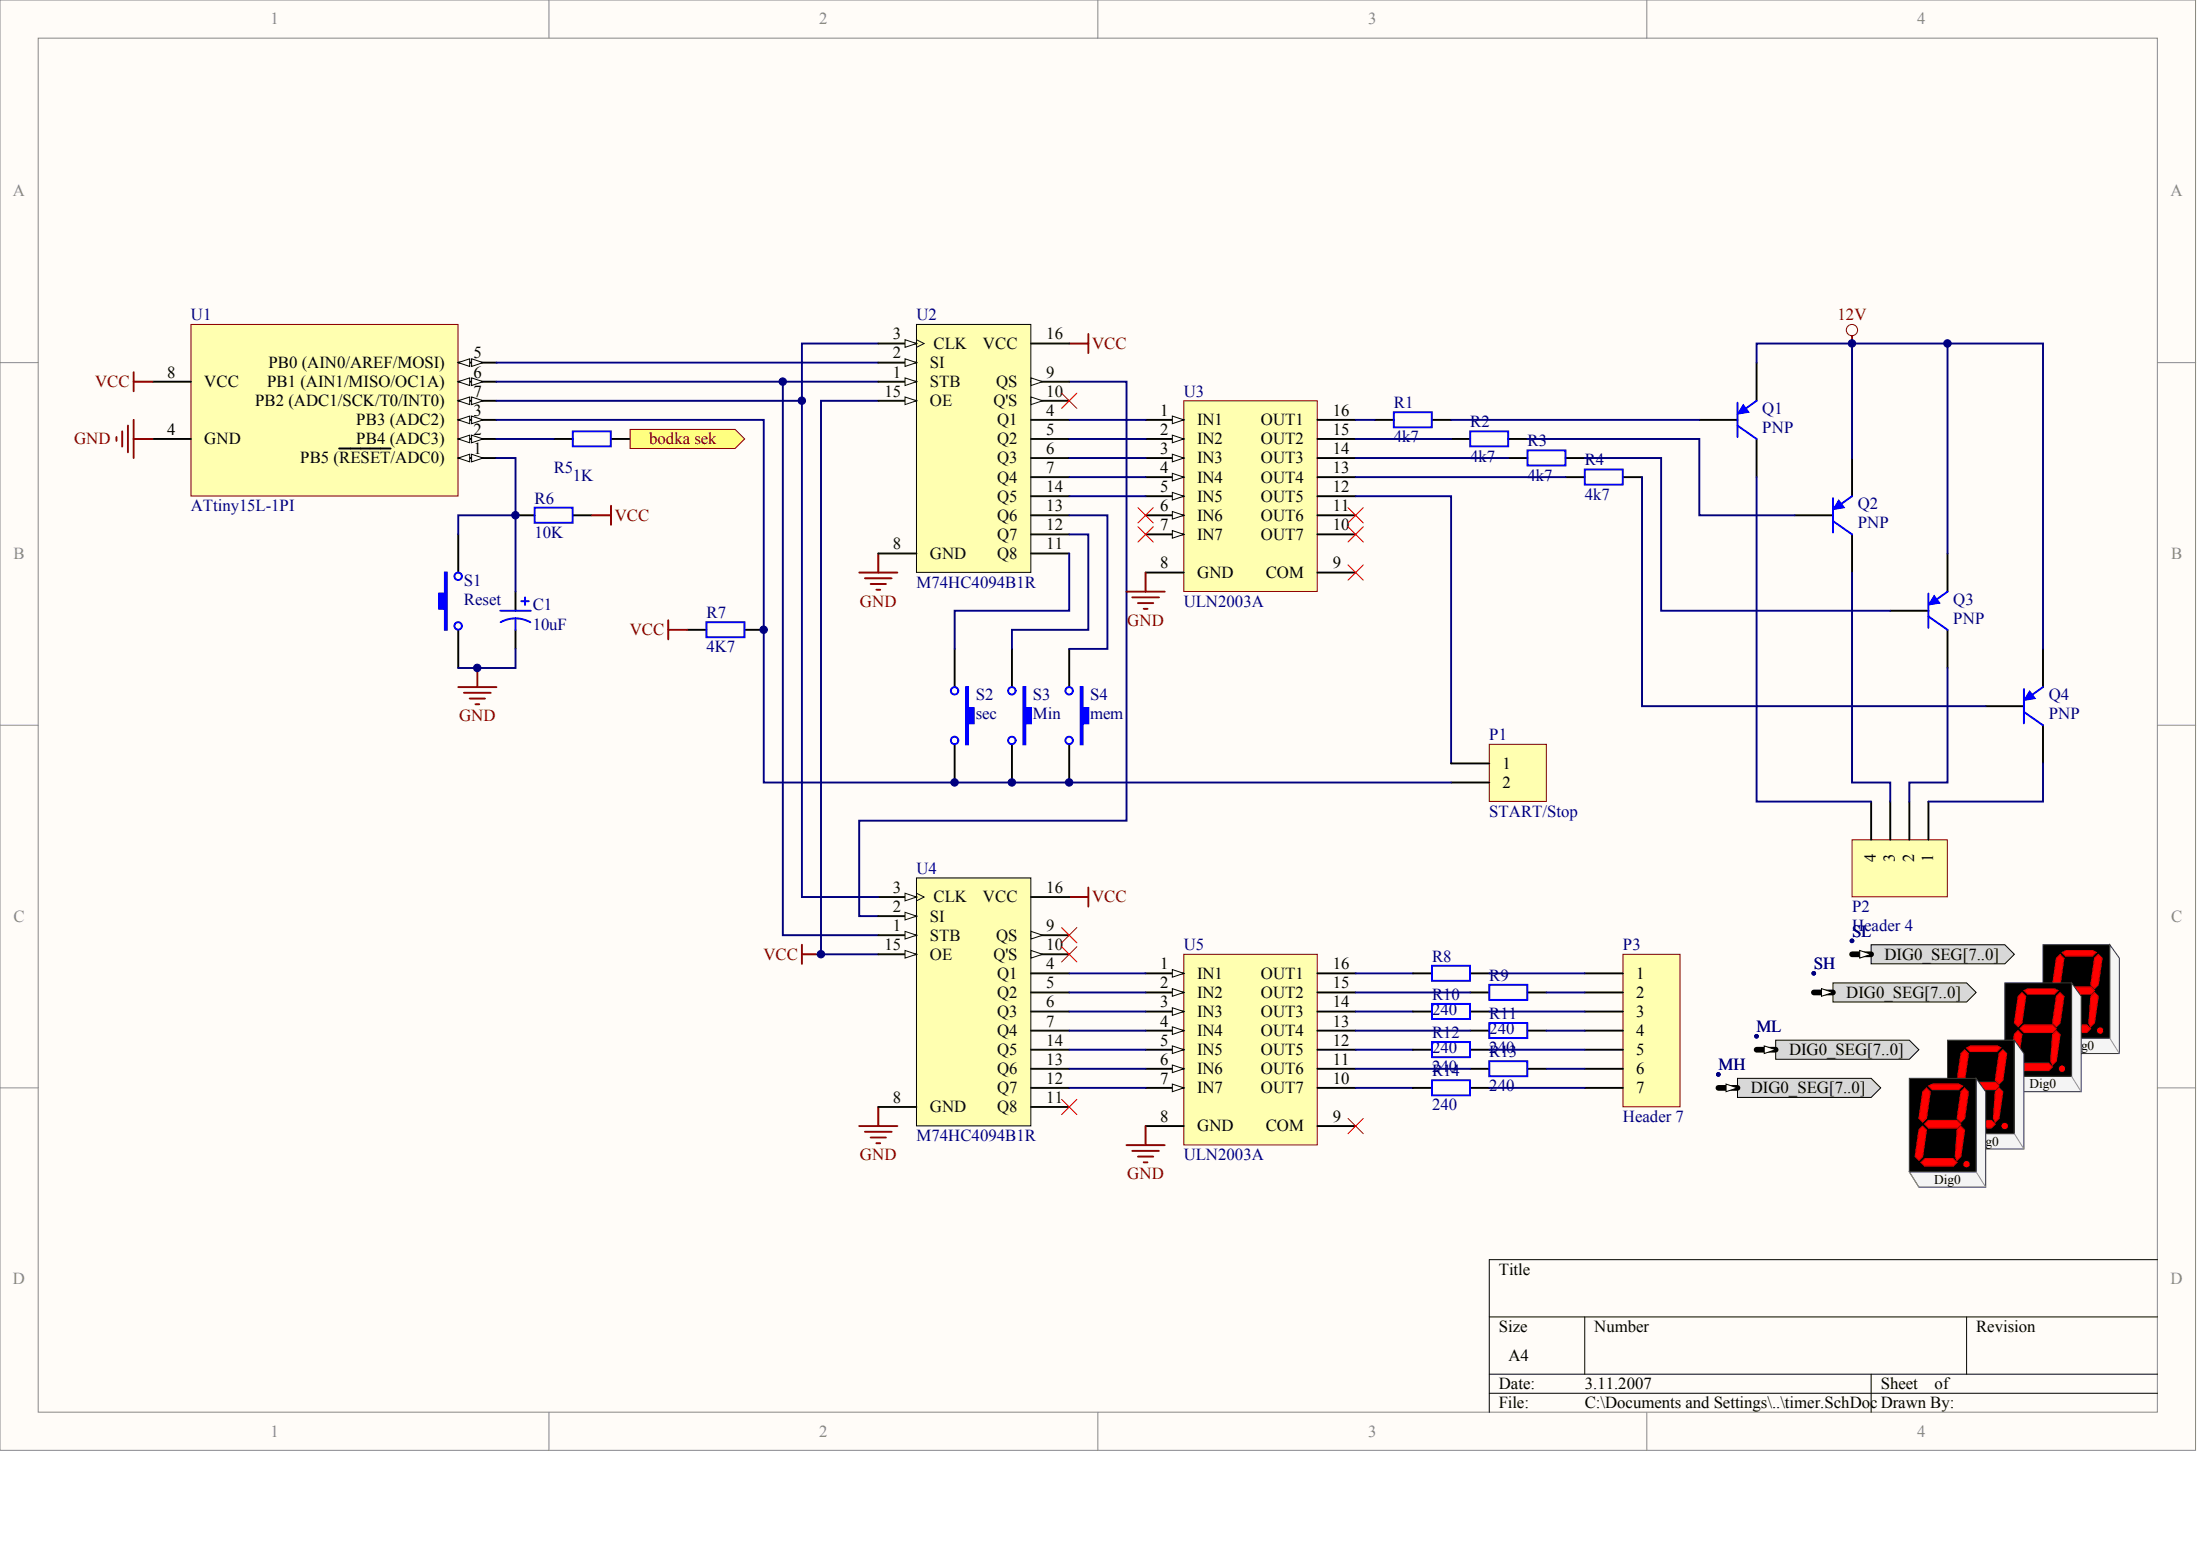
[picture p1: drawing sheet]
<svg xmlns="http://www.w3.org/2000/svg" width="840mm" height="594mm" viewBox="0 0 840 594" stroke-linecap="round" stroke-linejoin="round" font-family="sans-serif">
<g fill="#fffcf8" stroke="#878787" stroke-width=".38">
<path d="M0 0h837.9v553.4h-837.9z"/>
<path d="M14.6 14.6h808.7v524.2h-808.7z"/>
</g>
<path d="M209.5 0v14.6M419 0v14.6M628.5 0v14.6M0 138.4h14.6M823.4 138.4h14.6M0 276.7h14.6M823.4 276.7h14.6M0 415.1h14.6M823.4 415.1h14.6M209.5 538.9v14.6M419 538.9v14.6M628.5 538.9v14.6" fill="none" stroke="#878787" stroke-width=".38"/>
<path d="M823.4 480.6h-255v58.3M568.4 502.5h255M604.8 502.5v21.8M750.5 502.5v21.8M568.4 524.3h255M568.4 531.6h255M714.1 524.3v14.6" fill="none" stroke="#000" stroke-width=".38"/>
<path d="M72.9 123.8h101.9v65.5h-101.9z" fill="#ffffb0" stroke="#800000" stroke-width=".38"/>
<path d="M174.9 174.8h14.6" fill="none" stroke="#000" stroke-width=".73"/>
<g fill="#fffcf8" stroke="#000" stroke-width=".38">
<path d="M174.9 174.8l4.4-1.5v2.9z"/>
<path d="M180 173.3l4.4 1.5-4.4 1.4z"/>
</g>
<path d="M129.4 171.1h19.7M174.9 167.5h14.6" fill="none" stroke="#000" stroke-width=".73"/>
<g fill="#fffcf8" stroke="#000" stroke-width=".38">
<path d="M174.9 167.5l4.4-1.5v2.9z"/>
<path d="M180 166l4.4 1.5-4.4 1.4z"/>
</g>
<path d="M174.9 160.2h14.6" fill="none" stroke="#000" stroke-width=".73"/>
<g fill="#fffcf8" stroke="#000" stroke-width=".38">
<path d="M174.9 160.2l4.4-1.5v3z"/>
<path d="M180 158.7l4.4 1.5-4.4 1.5z"/>
</g>
<path d="M174.9 138.4h14.6M58.3 167.5h14.6" fill="none" stroke="#000" stroke-width=".73"/>
<g fill="#fffcf8" stroke="#000" stroke-width=".38">
<path d="M174.9 138.4l4.4-1.5v2.9z"/>
<path d="M180 136.9l4.4 1.5-4.4 1.4z"/>
</g>
<path d="M174.9 145.6h14.6" fill="none" stroke="#000" stroke-width=".73"/>
<g fill="#fffcf8" stroke="#000" stroke-width=".38">
<path d="M174.9 145.6l4.4-1.4v2.9z"/>
<path d="M180 144.2l4.4 1.4-4.4 1.5z"/>
</g>
<path d="M174.9 152.9h14.6" fill="none" stroke="#000" stroke-width=".73"/>
<g fill="#fffcf8" stroke="#000" stroke-width=".38">
<path d="M174.9 152.9l4.4-1.4v2.9z"/>
<path d="M180 151.5l4.4 1.4-4.4 1.5z"/>
</g>
<path d="M58.3 145.6h14.6" fill="none" stroke="#000" stroke-width=".73"/>
<g fill="none" stroke="#800000" stroke-width=".73">
<path d="M408.1 131.1h7.2M415.3 127.4v7.3M51 142v7.3M51 145.6h7.3M44.4 166.8v1.4M46.6 164.6v5.8M48.8 162.4v10.2M51 160.2v14.6M51 167.5h7.3M327.9 218.5h14.6M335.2 211.2v7.3M330.1 220.6h10.2"/>
<path d="M332.3 222.8h5.8M334.5 225h1.4M415.3 338.6v7.3M408.1 342.3h7.2M306 360.5v7.3M306 364.1h7.3M327.9 429.7h14.6M330.1 431.8h10.2M332.3 434h5.8M334.5 436.2h1.4M335.2 422.4v7.3"/>
</g>
<path d="M189.5 138.4h145.7M335.2 131.1h-29.2v21.8h-116.5M189.5 145.6h109.3M335.2 152.9h-21.9v211.2h21.9M335.2 145.6h-36.4v211.2h36.4M408.1 145.6h21.8v167.5h-102v36.4h7.3" fill="none" stroke="#000080" stroke-width=".73"/>
<path d="M349.8 335h43.6v94.6h-43.6z" fill="#ffffb0" stroke="#000" stroke-width=".38"/>
<path d="M335.2 356.8h14.6" fill="none" stroke="#080d02" stroke-width=".73"/>
<path d="M345.4 355.4l4.4 1.4-4.4 1.5z" fill="#fffcf8" stroke="#080d02" stroke-width=".38"/>
<path d="M335.2 349.5h14.6" fill="none" stroke="#080d02" stroke-width=".73"/>
<path d="M345.4 348.1l4.4 1.4-4.4 1.5z" fill="#fffcf8" stroke="#080d02" stroke-width=".38"/>
<path d="M335.2 342.3h14.6" fill="none" stroke="#080d02" stroke-width=".73"/>
<path d="M349.8 340.8l2.9 1.5-2.9 1.4" fill="none" stroke="#080d02" stroke-width=".38"/>
<path d="M345.4 340.8l4.4 1.5-4.4 1.4z" fill="#fffcf8" stroke="#080d02" stroke-width=".38"/>
<path d="M393.5 356.8h14.6M393.5 371.4h14.6M393.5 378.7h14.6M393.5 386h14.6M393.5 393.2h14.6M335.2 422.4h14.6" fill="none" stroke="#080d02" stroke-width=".73"/>
<path d="M393.5 355.4l4.4 1.4-4.4 1.5z" fill="#fffcf8" stroke="#080d02" stroke-width=".38"/>
<path d="M393.5 364.1h14.6" fill="none" stroke="#080d02" stroke-width=".73"/>
<path d="M393.5 362.7l4.4 1.4-4.4 1.5z" fill="#fffcf8" stroke="#080d02" stroke-width=".38"/>
<path d="M335.2 364.1h14.6M393.5 415.1h14.6M393.5 407.8h14.6M393.5 400.5h14.6M393.5 422.4h14.6" fill="none" stroke="#080d02" stroke-width=".73"/>
<path d="M345.4 362.7l4.4 1.4-4.4 1.5z" fill="#fffcf8" stroke="#080d02" stroke-width=".38"/>
<path d="M393.5 342.3h14.6" fill="none" stroke="#080d02" stroke-width=".73"/>
<path d="M349.8 123.8h43.6v94.6h-43.6z" fill="#ffffb0" stroke="#000" stroke-width=".38"/>
<path d="M335.2 145.6h14.6" fill="none" stroke="#080d02" stroke-width=".73"/>
<path d="M345.4 144.2l4.4 1.4-4.4 1.5z" fill="#fffcf8" stroke="#080d02" stroke-width=".38"/>
<path d="M335.2 138.4h14.6" fill="none" stroke="#080d02" stroke-width=".73"/>
<path d="M345.4 136.9l4.4 1.5-4.4 1.4z" fill="#fffcf8" stroke="#080d02" stroke-width=".38"/>
<path d="M335.2 131.1h14.6" fill="none" stroke="#080d02" stroke-width=".73"/>
<path d="M349.8 129.6l2.9 1.5-2.9 1.4" fill="none" stroke="#080d02" stroke-width=".38"/>
<path d="M345.4 129.6l4.4 1.5-4.4 1.4z" fill="#fffcf8" stroke="#080d02" stroke-width=".38"/>
<path d="M393.5 145.6h14.6M393.5 160.2h14.6M393.5 167.5h14.6M393.5 174.8h14.6M393.5 182.1h14.6M335.2 211.2h14.6" fill="none" stroke="#080d02" stroke-width=".73"/>
<path d="M393.5 144.2l4.4 1.4-4.4 1.5z" fill="#fffcf8" stroke="#080d02" stroke-width=".38"/>
<path d="M393.5 152.9h14.6" fill="none" stroke="#080d02" stroke-width=".73"/>
<path d="M393.5 151.5l4.4 1.4-4.4 1.5z" fill="#fffcf8" stroke="#080d02" stroke-width=".38"/>
<path d="M335.2 152.9h14.6M393.5 196.6h14.6M393.5 189.3h14.6M393.5 211.2h14.6M393.5 203.9h14.6" fill="none" stroke="#080d02" stroke-width=".73"/>
<path d="M345.4 151.5l4.4 1.4-4.4 1.5z" fill="#fffcf8" stroke="#080d02" stroke-width=".38"/>
<path d="M393.5 131.1h14.6" fill="none" stroke="#080d02" stroke-width=".73"/>
<path d="M405.1 150l5.9 5.8M411 150l-5.9 5.8M405.1 353.9l5.9 5.8M411 353.9l-5.9 5.8M405.1 361.2l5.9 5.8M411 361.2l-5.9 5.8" fill="none" stroke="#f00" stroke-width=".38"/>
<path d="M451.8 152.9h50.9v72.8h-50.9z" fill="#ffffb0" stroke="#800000" stroke-width=".38"/>
<path d="M437.2 160.2h14.6" fill="none" stroke="#000" stroke-width=".73"/>
<path d="M447.4 158.7l4.4 1.5-4.4 1.5z" fill="#fffcf8" stroke="#000" stroke-width=".38"/>
<path d="M437.2 167.5h14.6" fill="none" stroke="#000" stroke-width=".73"/>
<path d="M447.4 166l4.4 1.5-4.4 1.4z" fill="#fffcf8" stroke="#000" stroke-width=".38"/>
<path d="M437.2 174.8h14.6" fill="none" stroke="#000" stroke-width=".73"/>
<path d="M447.4 173.3l4.4 1.5-4.4 1.4z" fill="#fffcf8" stroke="#000" stroke-width=".38"/>
<path d="M437.2 182.1h14.6" fill="none" stroke="#000" stroke-width=".73"/>
<path d="M447.4 180.6l4.4 1.5-4.4 1.4z" fill="#fffcf8" stroke="#000" stroke-width=".38"/>
<path d="M437.2 189.3h14.6" fill="none" stroke="#000" stroke-width=".73"/>
<path d="M447.4 187.9l4.4 1.4-4.4 1.5z" fill="#fffcf8" stroke="#000" stroke-width=".38"/>
<path d="M437.2 196.6h14.6" fill="none" stroke="#000" stroke-width=".73"/>
<path d="M447.4 195.2l4.4 1.4-4.4 1.5z" fill="#fffcf8" stroke="#000" stroke-width=".38"/>
<path d="M437.2 203.9h14.6" fill="none" stroke="#000" stroke-width=".73"/>
<path d="M447.4 202.4l4.4 1.5-4.4 1.5z" fill="#fffcf8" stroke="#000" stroke-width=".38"/>
<g fill="none" stroke="#000" stroke-width=".73">
<path d="M670.4 138.4v14.5M502.8 160.2h14.6M502.8 174.8h14.6M502.8 167.5h14.6M648.5 160.2h14.6M670.4 167.5v14.6M706.8 174.8v14.5M502.8 182.1h14.6M502.8 189.3h14.6M502.8 196.6h14.6M685 196.6h14.5M437.2 218.5h14.6"/>
<path d="M502.8 203.9h14.6M502.8 218.5h14.6M706.8 203.9v14.6M743.3 211.2v14.5M721.4 233h14.6M743.3 240.3v14.6M779.7 247.6v14.6M757.8 269.4h14.6M779.7 276.7v14.6"/>
</g>
<path d="M408.1 160.2h29.1M408.1 167.5h29.1M408.1 174.8h29.1M408.1 182.1h29.1" fill="none" stroke="#000080" stroke-width=".73"/>
<path d="M437.2 218.5v7.2M429.9 225.7h14.6M432.1 227.9h10.2M434.3 230.1h5.8M436.5 232.3h1.4" fill="none" stroke="#800000" stroke-width=".73"/>
<path d="M514.4 215.6l5.9 5.8M520.3 215.6l-5.9 5.8" fill="none" stroke="#f00" stroke-width=".38"/>
<path d="M663.1 153.7v13.1M670.4 152.9l-5.1 3.7M663.1 162.4l7.3 5.1M699.5 190.1v13.1M699.5 198.8l7.3 5.1M706.8 189.3l-5.1 3.7M736 226.5v13.1M736 235.2l7.3 5.1M743.3 225.7l-5.1 3.7M772.4 262.9v13.1M772.4 271.6l7.3 5.1M779.7 262.2l-5.1 3.6" fill="none" stroke="#00f" stroke-width=".73"/>
<g fill="#00f" stroke="#00f" stroke-width=".38">
<path d="M665.3 154.4l2.2 2.9-4.4 .7z"/>
<path d="M701.7 190.8l2.2 2.9-4.4 .7z"/>
<path d="M738.2 227.2l2.1 2.9-4.3 .7z"/>
<path d="M774.6 263.6l2.2 2.9-4.4 .8z"/>
</g>
<path d="M451.8 364.1h50.9v72.8h-50.9z" fill="#ffffb0" stroke="#800000" stroke-width=".38"/>
<path d="M437.2 371.4h14.6" fill="none" stroke="#000" stroke-width=".73"/>
<path d="M447.4 369.9l4.4 1.5-4.4 1.5z" fill="#fffcf8" stroke="#000" stroke-width=".38"/>
<path d="M437.2 378.7h14.6" fill="none" stroke="#000" stroke-width=".73"/>
<path d="M447.4 377.2l4.4 1.5-4.4 1.4z" fill="#fffcf8" stroke="#000" stroke-width=".38"/>
<path d="M437.2 386h14.6" fill="none" stroke="#000" stroke-width=".73"/>
<path d="M447.4 384.5l4.4 1.5-4.4 1.4z" fill="#fffcf8" stroke="#000" stroke-width=".38"/>
<path d="M437.2 393.2h14.6" fill="none" stroke="#000" stroke-width=".73"/>
<path d="M447.4 391.8l4.4 1.4-4.4 1.5z" fill="#fffcf8" stroke="#000" stroke-width=".38"/>
<path d="M437.2 400.5h14.6" fill="none" stroke="#000" stroke-width=".73"/>
<path d="M447.4 399.1l4.4 1.4-4.4 1.5z" fill="#fffcf8" stroke="#000" stroke-width=".38"/>
<path d="M437.2 407.8h14.6" fill="none" stroke="#000" stroke-width=".73"/>
<path d="M447.4 406.4l4.4 1.4-4.4 1.5z" fill="#fffcf8" stroke="#000" stroke-width=".38"/>
<path d="M437.2 415.1h14.6" fill="none" stroke="#000" stroke-width=".73"/>
<path d="M447.4 413.6l4.4 1.5-4.4 1.4z" fill="#fffcf8" stroke="#000" stroke-width=".38"/>
<g fill="none" stroke="#000" stroke-width=".73">
<path d="M524.7 160.2h7.2M546.5 160.2h7.3M553.8 167.5h7.3M575.7 167.5h7.2M575.7 174.8h7.2M597.5 174.8h7.3M597.5 182.1h7.3M619.4 182.1h7.3M502.8 371.4h14.6M502.8 378.7h14.6M502.8 386h14.6M502.8 393.2h14.6"/>
<path d="M502.8 400.5h14.6M502.8 407.8h14.6M502.8 415.1h14.6M437.2 429.7h14.6M502.8 429.7h14.6"/>
</g>
<g fill="none" stroke="#000080" stroke-width=".73">
<path d="M670.4 138.4v-7.3h36.4v43.7M706.8 131.1h36.5v80.1M743.3 131.1h36.4v116.5M517.4 160.2h7.3M517.4 167.5h36.4M517.4 174.8h58.3M553.8 160.2h94.7M582.9 167.5h65.6v29.1h36.5M604.8 174.8h29.2v58.2h87.4M517.4 182.1h80.1M626.7 182.1v87.3h131.1M408.1 371.4h29.1"/>
<path d="M408.1 378.7h29.1M408.1 386h29.1M408.1 393.2h29.1M408.1 400.5h29.1M408.1 407.8h29.1M408.1 415.1h29.1"/>
</g>
<path d="M706.8 128.2v2.9M429.9 436.9h14.6M432.1 439.1h10.2M437.2 429.7v7.2M434.3 441.3h5.8M436.5 443.5h1.4" fill="none" stroke="#800000" stroke-width=".73"/>
<path d="M531.9 157.3h14.5v5.7h-14.5zM561.1 164.6h14.5v5.7h-14.5zM582.9 171.9h14.5v5.7h-14.5zM604.8 179.1h14.5v5.8h-14.5z" fill="none" stroke="#00f" stroke-width=".73"/>
<circle cx="706.8" cy="125.9" r="2.15" fill="none" stroke="#800000" stroke-width=".38"/>
<path d="M706.8 320.4h36.4v21.8h-36.4z" fill="#ffffb0" stroke="#800000" stroke-width=".38"/>
<path d="M364.3 247.6v14.6M386.2 247.6v14.6M408.1 247.6v14.6M364.3 284v14.6M386.2 284v14.6M408.1 284v14.6M714.1 305.9v14.5M721.4 305.9v14.5M728.7 305.9v14.5M736 305.9v14.5" fill="none" stroke="#000" stroke-width=".73"/>
<path d="M306 152.9v189.4h29.2M517.4 189.3h36.4v102M670.4 182.1v123.8h43.7M706.8 218.5v80.1h14.6v7.3M743.3 254.9v43.7h-14.6v7.3M779.7 291.3v14.6h-43.7" fill="none" stroke="#000080" stroke-width=".73"/>
<g fill="#00f" stroke="#00f" stroke-width=".73">
<path d="M412.4 262.2h.8v8h2.1v5.8h-2.1v8h-.8z" fill-rule="evenodd"/>
<path d="M368.7 262.2h.7v8h2.2v5.8h-2.2v8h-.7z" fill-rule="evenodd"/>
<path d="M390.6 262.2h.7v8h2.2v5.8h-2.2v8h-.7z" fill-rule="evenodd"/>
</g>
<g fill="none" stroke="#00f" stroke-width=".73">
<circle cx="364.3" cy="263.6" r="1.42"/>
<circle cx="386.2" cy="263.6" r="1.42"/>
<circle cx="408" cy="263.6" r="1.42"/>
<circle cx="364.3" cy="282.5" r="1.42"/>
<circle cx="386.2" cy="282.5" r="1.42"/>
<circle cx="408" cy="282.5" r="1.42"/>
</g>
<path d="M619.4 364.1h21.8v58.2h-21.8z" fill="#ffffb0" stroke="#800000" stroke-width=".38"/>
<g fill="none" stroke="#000" stroke-width=".73">
<path d="M539.2 371.4h7.3M561.1 371.4h7.3M561.1 378.7h7.3M582.9 378.7h7.3M604.8 371.4h14.6M604.8 378.7h14.6M539.2 386h7.3M561.1 386h7.3M561.1 393.2h7.3M582.9 393.2h7.3M604.8 386h14.6M604.8 393.2h14.6"/>
<path d="M539.2 400.5h7.3M539.2 415.1h7.3M561.1 400.5h7.3M561.1 407.8h7.3M561.1 415.1h7.3M582.9 407.8h7.3M604.8 400.5h14.6M604.8 407.8h14.6M604.8 415.1h14.6"/>
</g>
<g fill="none" stroke="#000080" stroke-width=".73">
<path d="M517.4 371.4h21.8M517.4 378.7h43.7M568.4 371.4h36.4M590.2 378.7h14.6M517.4 386h21.8M517.4 393.2h43.7M568.4 386h36.4M590.2 393.2h14.6M517.4 400.5h21.8M517.4 415.1h21.8M517.4 407.8h43.7M568.4 400.5h36.4"/>
<path d="M568.4 415.1h36.4M590.2 407.8h14.6"/>
</g>
<path d="M546.5 368.5h14.5v5.7h-14.5zM568.4 375.8h14.5v5.7h-14.5zM546.5 383h14.5v5.8h-14.5zM546.5 397.6h14.5v5.8h-14.5zM568.4 390.3h14.5v5.8h-14.5zM546.5 412.2h14.5v5.7h-14.5zM568.4 404.9h14.5v5.7h-14.5z" fill="none" stroke="#00f" stroke-width=".73"/>
<path d="M405.1 419.5l5.9 5.8M411 419.5l-5.9 5.8M514.4 426.7l5.9 5.9M520.3 426.7l-5.9 5.9" fill="none" stroke="#f00" stroke-width=".38"/>
<path d="M568.4 284h21.8v21.8h-21.8z" fill="#ffffb0" stroke="#800000" stroke-width=".38"/>
<path d="M211.3 167.5h7.3M233.2 167.5h7.3M196.7 196.6h7.3M218.6 196.6h7.3M174.9 203.9v14.6M196.7 225.7v7.3M174.9 240.3v14.6M196.7 240.3v7.3M262.3 240.3h7.3M284.2 240.3h7.3M553.8 291.3h14.6M553.8 298.6h14.6" fill="none" stroke="#000" stroke-width=".73"/>
<g fill="none" stroke="#00f" stroke-width=".73">
<path d="M218.6 164.6h14.5v5.7h-14.5zM204 193.7h14.5v5.8h-14.5zM190.9 233h11.7M196.7 235.9a11.6 11.6 0 0 1 5.7 1.5M196.7 235.9a11.6 11.6 0 0 0-5.6 1.5M196.7 235.9v4.4M198.9 229.4h2.9M200.4 227.9v2.9M269.6 237.4h14.5v5.8h-14.5z"/>
<circle cx="174.8" cy="219.9" r="1.42"/>
<circle cx="174.8" cy="238.8" r="1.42"/>
</g>
<path d="M225.9 196.6h7.3M233.2 193v7.3M255 236.7v7.3M182.2 254.9v7.3M255 240.3h7.3M174.9 262.2h14.6M177.1 264.3h10.2M179.3 266.5h5.8M181.4 268.7h1.5" fill="none" stroke="#800000" stroke-width=".73"/>
<path d="M169.8 218.5h.7v21.8h-.7v-8h-2.2v-5.8h2.2z" fill-rule="evenodd" fill="#00f" stroke="#00f" stroke-width=".73"/>
<path d="M189.5 174.8h7.2v50.9M189.5 160.2h102v138.4h262.3M189.5 167.5h21.8M196.7 196.6h-21.8v7.3M408.1 196.6h14.5v51h-14.5M408.1 189.3h29.1M408.1 211.2v21.8h-43.8v14.6M408.1 203.9h7.2v36.4h-29.1v7.3M196.7 247.6v7.3h-21.8" fill="none" stroke="#000080" stroke-width=".73"/>
<path d="M434.3 193.7l5.8 5.8M440.1 193.7l-5.8 5.8M514.4 193.7l5.9 5.8M520.3 193.7l-5.9 5.8M434.3 201l5.8 5.8M440.1 201l-5.8 5.8M514.4 201l5.9 5.8M520.3 201l-5.9 5.8" fill="none" stroke="#f00" stroke-width=".38"/>
<path d="M240.5 163.8h40l3.7 3.7-3.7 3.6h-40z" fill-rule="evenodd" fill="#ffff80" stroke="#800000" stroke-width=".38"/>
<path d="M805.2 360.5l3.6 5.1v36.4h-25.5l-3.6-5.8h25.5z" fill-rule="evenodd" fill="#f4f4f4" stroke="#282e48" stroke-width=".38"/>
<path d="M714.1 360.5h51l3.7 3.6-3.7 3.7h-51z" fill-rule="evenodd" fill="#d8d8d8" stroke="#000" stroke-width=".38"/>
<path d="M706.8 364.1h7.3" fill="none" stroke="#000" stroke-width="2.2"/>
<path d="M709.7 362.7l4.4 1.4-4.4 1.5z" fill="#fffcf8" stroke="#000" stroke-width=".38"/>
<circle cx="706.8" cy="359" r=".69" fill="#000080" stroke="#000080" stroke-width=".38"/>
<path d="M779.7 360.5h25.4v35.6h-25.4z" fill="#000" stroke="#282e48" stroke-width=".38"/>
<circle cx="801.5" cy="393.2" r="1.42" fill="#f00" stroke="#000" stroke-width=".38"/>
<g fill="#f00" stroke="#bf0000" stroke-width=".38">
<path d="M787 363.4l1.4-.7h10.2l1.5 .7-1.5 1.4h-10.2z" fill-rule="evenodd"/>
<path d="M785.5 377.9l1.5-1.4h10.9l1.5 1.4-1.5 1.5h-10.9z" fill-rule="evenodd"/>
<path d="M784.1 392.5l1.4-1.4h10.9l1.5 1.4-1.5 1.5h-10.9z" fill-rule="evenodd"/>
<path d="M799.4 365.6l1.4-1.5 1.5 1.5-1.5 10.2-1.4 1.4-1.5-1.4z" fill-rule="evenodd"/>
<path d="M784.8 365.6l1.4-1.5 1.5 1.5-1.5 10.2-1.4 1.4-1.5-1.4z" fill-rule="evenodd"/>
<path d="M783.3 380.1l1.5-1.4 1.4 1.4-1.4 10.2-1.5 1.5-1.4-1.5z" fill-rule="evenodd"/>
<path d="M797.9 380.1l1.5-1.4 1.4 1.4-1.4 10.2-1.5 1.5-.7-1.5z" fill-rule="evenodd"/>
</g>
<path d="M779.7 396.2l3.6 5.8M805.2 396.2l3.6 5.8" fill="none" stroke="#918e92" stroke-width=".38"/>
<path d="M790.6 375l3.7 5.1v36.4h-25.5l-3.7-5.8h25.5z" fill-rule="evenodd" fill="#f4f4f4" stroke="#282e48" stroke-width=".38"/>
<path d="M699.5 375h51l3.7 3.7-3.7 3.6h-51z" fill-rule="evenodd" fill="#d8d8d8" stroke="#000" stroke-width=".38"/>
<path d="M692.2 378.7h7.3" fill="none" stroke="#000" stroke-width="2.2"/>
<path d="M695.2 377.2l4.3 1.5-4.3 1.4z" fill="#fffcf8" stroke="#000" stroke-width=".38"/>
<circle cx="692.2" cy="371.4" r=".69" fill="#000080" stroke="#000080" stroke-width=".38"/>
<path d="M765.1 375h25.4v35.6h-25.4z" fill="#000" stroke="#282e48" stroke-width=".38"/>
<circle cx="786.9" cy="407.8" r="1.42" fill="#f00" stroke="#000" stroke-width=".38"/>
<g fill="#f00" stroke="#bf0000" stroke-width=".38">
<path d="M772.4 377.9l1.5-.7h10.2l1.4 .7-1.4 1.5h-10.2z" fill-rule="evenodd"/>
<path d="M770.9 392.5l1.5-1.4h10.9l1.5 1.4-1.5 1.5h-10.9z" fill-rule="evenodd"/>
<path d="M769.5 407.1l1.4-1.5h11l1.4 1.5-1.4 1.4h-11z" fill-rule="evenodd"/>
<path d="M784.8 380.1l1.4-1.4 1.5 1.4-1.5 10.2-1.4 1.5-1.5-1.5z" fill-rule="evenodd"/>
<path d="M770.2 380.1l1.5-1.4 1.4 1.4-1.4 10.2-1.5 1.5-1.4-1.5z" fill-rule="evenodd"/>
<path d="M768.8 394.7l1.4-1.5 1.5 1.5-1.5 10.2-1.4 1.5-1.5-1.5z" fill-rule="evenodd"/>
<path d="M783.3 394.7l1.5-1.5 1.4 1.5-1.4 10.2-1.5 1.5-.7-1.5z" fill-rule="evenodd"/>
</g>
<path d="M765.1 410.7l3.7 5.8M790.6 410.7l3.7 5.8" fill="none" stroke="#918e92" stroke-width=".38"/>
<path d="M768.8 396.9l3.6 5.1v36.4h-25.5l-3.6-5.8h25.5z" fill-rule="evenodd" fill="#f4f4f4" stroke="#282e48" stroke-width=".38"/>
<path d="M677.7 396.9h51l3.6 3.6-3.6 3.7h-51z" fill-rule="evenodd" fill="#d8d8d8" stroke="#000" stroke-width=".38"/>
<path d="M670.4 400.5h7.3" fill="none" stroke="#000" stroke-width="2.2"/>
<path d="M673.3 399.1l4.4 1.4-4.4 1.5z" fill="#fffcf8" stroke="#000" stroke-width=".38"/>
<circle cx="670.4" cy="395.4" r=".69" fill="#000080" stroke="#000080" stroke-width=".38"/>
<path d="M743.3 396.9h25.4v35.6h-25.4z" fill="#000" stroke="#282e48" stroke-width=".38"/>
<circle cx="765.1" cy="429.6" r="1.42" fill="#f00" stroke="#000" stroke-width=".38"/>
<g fill="#f00" stroke="#bf0000" stroke-width=".38">
<path d="M750.5 399.8l1.5-.7h10.2l1.5 .7-1.5 1.5h-10.2z" fill-rule="evenodd"/>
<path d="M749.1 414.4l1.4-1.5h11l1.4 1.5-1.4 1.4h-11z" fill-rule="evenodd"/>
<path d="M747.6 428.9l1.5-1.4h10.9l1.5 1.4-1.5 1.5h-10.9z" fill-rule="evenodd"/>
<path d="M762.9 402l1.5-1.5 1.4 1.5-1.4 10.2-1.5 1.4-1.4-1.4z" fill-rule="evenodd"/>
<path d="M748.4 402l1.4-1.5 1.5 1.5-1.5 10.2-1.4 1.4-1.5-1.4z" fill-rule="evenodd"/>
<path d="M746.9 416.5l1.5-1.4 1.4 1.4-1.4 10.2-1.5 1.5-1.5-1.5z" fill-rule="evenodd"/>
<path d="M761.5 416.5l1.4-1.4 1.5 1.4-1.5 10.2-1.4 1.5-.8-1.5z" fill-rule="evenodd"/>
</g>
<path d="M743.3 432.6l3.6 5.8M768.8 432.6l3.6 5.8" fill="none" stroke="#918e92" stroke-width=".38"/>
<path d="M754.2 411.4l3.6 5.1v36.5h-25.5l-3.6-5.9h25.5z" fill-rule="evenodd" fill="#f4f4f4" stroke="#282e48" stroke-width=".38"/>
<path d="M663.1 411.4h51l3.7 3.7-3.7 3.6h-51z" fill-rule="evenodd" fill="#d8d8d8" stroke="#000" stroke-width=".38"/>
<path d="M655.8 415.1h7.3" fill="none" stroke="#000" stroke-width="2.2"/>
<path d="M658.7 413.6l4.4 1.5-4.4 1.4z" fill="#fffcf8" stroke="#000" stroke-width=".38"/>
<circle cx="655.8" cy="410" r=".69" fill="#000080" stroke="#000080" stroke-width=".38"/>
<path d="M728.7 411.4h25.4v35.7h-25.4z" fill="#000" stroke="#282e48" stroke-width=".38"/>
<circle cx="750.5" cy="444.2" r="1.42" fill="#f00" stroke="#000" stroke-width=".38"/>
<g fill="#f00" stroke="#bf0000" stroke-width=".38">
<path d="M736 414.4l1.4-.8h10.2l1.5 .8-1.5 1.4h-10.2z" fill-rule="evenodd"/>
<path d="M734.5 428.9l1.5-1.4h10.9l1.5 1.4-1.5 1.5h-10.9z" fill-rule="evenodd"/>
<path d="M733.1 443.5l1.4-1.5h10.9l1.5 1.5-1.5 1.4h-10.9z" fill-rule="evenodd"/>
<path d="M748.4 416.5l1.4-1.4 1.5 1.4-1.5 10.2-1.4 1.5-1.5-1.5z" fill-rule="evenodd"/>
<path d="M733.8 416.5l1.4-1.4 1.5 1.4-1.5 10.2-1.4 1.5-1.5-1.5z" fill-rule="evenodd"/>
<path d="M732.3 431.1l1.5-1.4 1.4 1.4-1.4 10.2-1.5 1.5-1.4-1.5z" fill-rule="evenodd"/>
<path d="M746.9 431.1l1.5-1.4 1.4 1.4-1.4 10.2-1.5 1.5-.7-1.5z" fill-rule="evenodd"/>
</g>
<path d="M728.7 447.1l3.6 5.9M754.2 447.1l3.6 5.9" fill="none" stroke="#918e92" stroke-width=".38"/>
<g fill="#000080" stroke="#000080" stroke-width=".38">
<circle cx="182.1" cy="254.8" r="1.42"/>
<circle cx="196.7" cy="196.6" r="1.42"/>
<circle cx="291.4" cy="240.3" r="1.42"/>
<circle cx="298.7" cy="145.6" r="1.42"/>
<circle cx="306" cy="152.9" r="1.42"/>
<circle cx="313.3" cy="364.1" r="1.42"/>
<circle cx="364.3" cy="298.5" r="1.42"/>
<circle cx="386.2" cy="298.5" r="1.42"/>
<circle cx="408" cy="298.5" r="1.42"/>
<circle cx="706.8" cy="131" r="1.42"/>
<circle cx="743.2" cy="131" r="1.42"/>
</g>
<g font-size="6.4" fill="#878787">
<text x="103.2" y="9.3">1</text>
<text x="312.7" y="9.3">2</text>
<text x="522.2" y="9.3">3</text>
<text x="731.7" y="9.3">4</text>
<text x="5" y="74.9">A</text>
<text x="828.4" y="74.9">A</text>
<text x="5.2" y="213.3">B</text>
<text x="828.6" y="213.3">B</text>
<text x="5.2" y="351.6">C</text>
<text x="828.6" y="351.6">C</text>
<text x="5" y="490">D</text>
<text x="828.4" y="490">D</text>
<text x="103.2" y="548.2">1</text>
<text x="312.7" y="548.2">2</text>
<text x="522.2" y="548.2">3</text>
<text x="731.7" y="548.2">4</text>
</g>
<g font-size="6.4" fill="#000080">
<text x="72.9" y="122.2">U1</text>
<text x="349.8" y="122.2">U2</text>
<text x="451.8" y="151.4">U3</text>
<text x="531.9" y="155.7">R1</text>
<text x="672.6" y="157.9">Q1</text>
<text x="561.1" y="163">R2</text>
<text x="672.6" y="165.2">PNP</text>
<text x="531.9" y="168.8">4k7</text>
<text x="582.9" y="170.3">R3</text>
<text x="561.1" y="176.1">4k7</text>
<text x="604.8" y="177.6">R4</text>
<text x="211.3" y="180.5">R5</text>
<text x="218.6" y="183.4">1K</text>
<text x="582.9" y="183.4">4k7</text>
<text x="604.8" y="190.7">4k7</text>
<text x="72.9" y="195">ATtiny15L-1PI</text>
<text x="204" y="192.1">R6</text>
<text x="709" y="194.3">Q2</text>
<text x="709" y="201.6">PNP</text>
<text x="204" y="205.2">10K</text>
<text x="177.1" y="223.4">S1</text>
<text x="349.8" y="224.2">M74HC4094B1R</text>
<text x="177.1" y="230.7">Reset</text>
<text x="203.3" y="232.9">C1</text>
<text x="451.8" y="231.5">ULN2003A</text>
<text x="745.4" y="230.7">Q3</text>
<text x="269.6" y="235.8">R7</text>
<text x="745.4" y="238">PNP</text>
<text x="203.3" y="240.2">10uF</text>
<text x="269.6" y="248.9">4K7</text>
<text x="372.4" y="267.1">S2</text>
<text x="394.2" y="267.1">S3</text>
<text x="416.1" y="267.1">S4</text>
<text x="781.9" y="267.1">Q4</text>
<text x="372.4" y="274.4">sec</text>
<text x="394.2" y="274.4">Min</text>
<text x="416.1" y="274.4">mem</text>
<text x="781.9" y="274.4">PNP</text>
<text x="568.4" y="282.4">P1</text>
<text x="568.4" y="311.6">START/Stop</text>
<text x="349.8" y="333.4">U4</text>
<text x="706.8" y="348">P2</text>
<text x="706.8" y="355.3">Header 4</text>
<text x="706.8" y="357.4">SL</text>
<text x="451.8" y="362.5">U5</text>
<text x="619.4" y="362.5">P3</text>
<text x="546.5" y="366.9">R8</text>
<text x="692.2" y="369.8">SH</text>
<text x="568.4" y="374.2">R9</text>
<text x="546.5" y="381.5">R10</text>
<text x="546.5" y="387.3">240</text>
<text x="568.4" y="388.8">R11</text>
<text x="568.4" y="394.6">240</text>
<text x="670.4" y="393.9">ML</text>
<text x="546.5" y="401.9">240</text>
<text x="546.5" y="396">R12</text>
<text x="568.4" y="401.9">240</text>
<text x="568.4" y="403.3">R13</text>
<text x="546.5" y="409.1">240</text>
<text x="546.5" y="410.6">R14</text>
<text x="655.8" y="408.4">MH</text>
<text x="568.4" y="416.4">240</text>
<text x="546.5" y="423.7">240</text>
<text x="619.4" y="428.1">Header 7</text>
<text x="349.8" y="435.4">M74HC4094B1R</text>
<text x="451.8" y="442.6">ULN2003A</text>
</g>
<g font-size="6.4" fill="#800000">
<text x="701.3" y="122.2">12V</text>
<text x="416.8" y="133.1">VCC</text>
<text x="36.3" y="147.7">VCC</text>
<text x="28.3" y="169.6">GND</text>
<text x="247.8" y="169.6">bodka sek</text>
<text x="234.6" y="198.7">VCC</text>
<text x="328.2" y="231.5">GND</text>
<text x="430.2" y="238.7">GND</text>
<text x="240.3" y="242.4">VCC</text>
<text x="175.2" y="275.2">GND</text>
<text x="416.8" y="344.3">VCC</text>
<text x="291.3" y="366.2">VCC</text>
<text x="328.2" y="442.6">GND</text>
<text x="430.2" y="449.9">GND</text>
</g>
<g font-size="6.4" fill="#080d02">
<text x="340.7" y="129.5">3</text>
<text x="399.3" y="129.5">16</text>
<text x="340.7" y="136.8">2</text>
<text x="356.3" y="133.1">CLK</text>
<text x="375.1" y="133.1">VCC</text>
<text x="354.9" y="140.4">SI</text>
<text x="340.7" y="144.1">1</text>
<text x="354.9" y="147.7">STB</text>
<text x="380.2" y="147.7">QS</text>
<text x="399.3" y="144.1">9</text>
<text x="337.5" y="151.4">15</text>
<text x="354.9" y="155">OE</text>
<text x="379.1" y="155">Q'S</text>
<text x="399.3" y="151.4">10</text>
<text x="399.3" y="158.6">4</text>
<text x="380.5" y="162.3">Q1</text>
<text x="399.3" y="165.9">5</text>
<text x="380.5" y="169.6">Q2</text>
<text x="399.3" y="173.2">6</text>
<text x="380.5" y="176.8">Q3</text>
<text x="380.5" y="184.1">Q4</text>
<text x="399.3" y="180.5">7</text>
<text x="380.5" y="191.4">Q5</text>
<text x="399.3" y="187.8">14</text>
<text x="399.3" y="195">13</text>
<text x="380.5" y="198.7">Q6</text>
<text x="399.3" y="202.3">12</text>
<text x="340.7" y="209.6">8</text>
<text x="380.5" y="206">Q7</text>
<text x="399.3" y="209.6">11</text>
<text x="354.9" y="213.3">GND</text>
<text x="380.5" y="213.3">Q8</text>
<text x="340.7" y="340.7">3</text>
<text x="399.3" y="340.7">16</text>
<text x="340.7" y="348">2</text>
<text x="356.3" y="344.3">CLK</text>
<text x="375.1" y="344.3">VCC</text>
<text x="354.9" y="351.6">SI</text>
<text x="340.7" y="355.3">1</text>
<text x="354.9" y="358.9">STB</text>
<text x="380.2" y="358.9">QS</text>
<text x="399.3" y="355.3">9</text>
<text x="337.5" y="362.5">15</text>
<text x="399.3" y="362.5">10</text>
<text x="354.9" y="366.2">OE</text>
<text x="379.1" y="366.2">Q'S</text>
<text x="399.3" y="369.8">4</text>
<text x="380.5" y="373.5">Q1</text>
<text x="399.3" y="377.1">5</text>
<text x="380.5" y="380.7">Q2</text>
<text x="380.5" y="388">Q3</text>
<text x="399.3" y="384.4">6</text>
<text x="380.5" y="395.3">Q4</text>
<text x="399.3" y="391.7">7</text>
<text x="399.3" y="399">14</text>
<text x="380.5" y="402.6">Q5</text>
<text x="399.3" y="406.2">13</text>
<text x="380.5" y="409.9">Q6</text>
<text x="399.3" y="413.5">12</text>
<text x="380.5" y="417.2">Q7</text>
<text x="340.7" y="420.8">8</text>
<text x="354.9" y="424.4">GND</text>
<text x="380.5" y="424.4">Q8</text>
<text x="399.3" y="420.8">11</text>
</g>
<g font-size="6.4">
<text x="180.7" y="136.8">5</text>
<text x="102.5" y="140.4">PB0 (AIN0/AREF/MOSI)</text>
<text x="63.8" y="144.1">8</text>
<text x="78" y="147.7">VCC</text>
<text x="101.9" y="147.7">PB1 (AIN1/MISO/OC1A)</text>
<text x="180.7" y="144.1">6</text>
<text x="97.4" y="155">PB2 (ADC1/SCK/T0/INT0)</text>
<text x="180.7" y="151.4">7</text>
<text x="180.7" y="158.6">3</text>
<text x="442.7" y="158.6">1</text>
<text x="508.6" y="158.6">16</text>
<text x="63.8" y="165.9">4</text>
<text x="136" y="162.3">PB3 (ADC2)</text>
<text x="180.7" y="165.9">2</text>
<text x="442.7" y="165.9">2</text>
<text x="456.9" y="162.3">IN1</text>
<text x="481.2" y="162.3">OUT1</text>
<text x="508.6" y="165.9">15</text>
<text x="78" y="169.6">GND</text>
<text x="136" y="169.6">PB4 (ADC3)</text>
<text x="180.7" y="173.2">1</text>
<text x="442.7" y="173.2">3</text>
<text x="456.9" y="169.6">IN2</text>
<text x="481.2" y="169.6">OUT2</text>
<text x="508.6" y="173.2">14</text>
<text x="114.5" y="176.8">PB5 (RESET/ADC0)</text>
<text x="456.9" y="176.8">IN3</text>
<text x="481.2" y="176.8">OUT3</text>
<text x="442.7" y="180.5">4</text>
<text x="456.9" y="184.1">IN4</text>
<text x="481.2" y="184.1">OUT4</text>
<text x="508.6" y="180.5">13</text>
<text x="442.7" y="187.8">5</text>
<text x="456.9" y="191.4">IN5</text>
<text x="481.2" y="191.4">OUT5</text>
<text x="508.6" y="187.8">12</text>
<text x="442.7" y="195">6</text>
<text x="508.6" y="195">11</text>
<text x="442.7" y="202.3">7</text>
<text x="456.9" y="198.7">IN6</text>
<text x="481.2" y="198.7">OUT6</text>
<text x="508.6" y="202.3">10</text>
<text x="456.9" y="206">IN7</text>
<text x="481.2" y="206">OUT7</text>
<text x="442.7" y="216.9">8</text>
<text x="456.9" y="220.5">GND</text>
<text x="483" y="220.5">COM</text>
<text x="508.6" y="216.9">9</text>
<text x="573.5" y="293.4">1</text>
<text x="573.5" y="300.6">2</text>
<text x="442.7" y="369.8">1</text>
<text x="508.6" y="369.8">16</text>
<text x="719.2" y="366.2">DIG0_SEG[7..0]</text>
<text x="442.7" y="377.1">2</text>
<text x="456.9" y="373.5">IN1</text>
<text x="481.2" y="373.5">OUT1</text>
<text x="508.6" y="377.1">15</text>
<text x="624.5" y="373.5">1</text>
<text x="456.9" y="380.7">IN2</text>
<text x="481.2" y="380.7">OUT2</text>
<text x="624.5" y="380.7">2</text>
<text x="704.6" y="380.7">DIG0_SEG[7..0]</text>
<text x="442.7" y="384.4">3</text>
<text x="456.9" y="388">IN3</text>
<text x="481.2" y="388">OUT3</text>
<text x="508.6" y="384.4">14</text>
<text x="624.5" y="388">3</text>
<text x="442.7" y="391.7">4</text>
<text x="456.9" y="395.3">IN4</text>
<text x="481.2" y="395.3">OUT4</text>
<text x="508.6" y="391.7">13</text>
<text x="624.5" y="395.3">4</text>
<text x="442.7" y="399">5</text>
<text x="508.6" y="399">12</text>
<text x="442.7" y="406.2">6</text>
<text x="456.9" y="402.6">IN5</text>
<text x="481.2" y="402.6">OUT5</text>
<text x="508.6" y="406.2">11</text>
<text x="624.5" y="402.6">5</text>
<text x="682.8" y="402.6">DIG0_SEG[7..0]</text>
<text x="442.7" y="413.5">7</text>
<text x="456.9" y="409.9">IN6</text>
<text x="481.2" y="409.9">OUT6</text>
<text x="508.6" y="413.5">10</text>
<text x="624.5" y="409.9">6</text>
<text x="456.9" y="417.2">IN7</text>
<text x="481.2" y="417.2">OUT7</text>
<text x="624.5" y="417.2">7</text>
<text x="668.2" y="417.2">DIG0_SEG[7..0]</text>
<text x="442.7" y="428.1">8</text>
<text x="456.9" y="431.7">GND</text>
<text x="483" y="431.7">COM</text>
<text x="508.6" y="428.1">9</text>
<text x="572" y="486.3">Title</text>
<text x="572" y="508.2">Size</text>
<text x="608.4" y="508.2">Number</text>
<text x="754.2" y="508.2">Revision</text>
<text x="575.7" y="519.1">A4</text>
<text x="572" y="530">Date:</text>
<text x="604.8" y="530">3.11.2007</text>
<text x="717.8" y="530">Sheet</text>
<text x="738.3" y="530">of</text>
<text x="572" y="537.3">File:</text>
<text x="604.8" y="537.3">C:\Documents and Settings\..\timer.SchDoc Drawn By:</text>
</g>
<g font-size="6.3">
<text x="715.9" y="328.8" transform="rotate(-90 715.9 328.8)">4</text>
<text x="723.2" y="328.8" transform="rotate(-90 723.2 328.8)">3</text>
<text x="730.5" y="328.8" transform="rotate(-90 730.5 328.8)">2</text>
<text x="737.8" y="328.8" transform="rotate(-90 737.8 328.8)">1</text>
</g>
<g font-size="5.1">
<text x="789.2" y="400.7">Dig0</text>
<text x="774.6" y="415.3">Dig0</text>
<text x="752.7" y="437.1">Dig0</text>
<text x="738.2" y="451.7">Dig0</text>
</g>
</svg>
